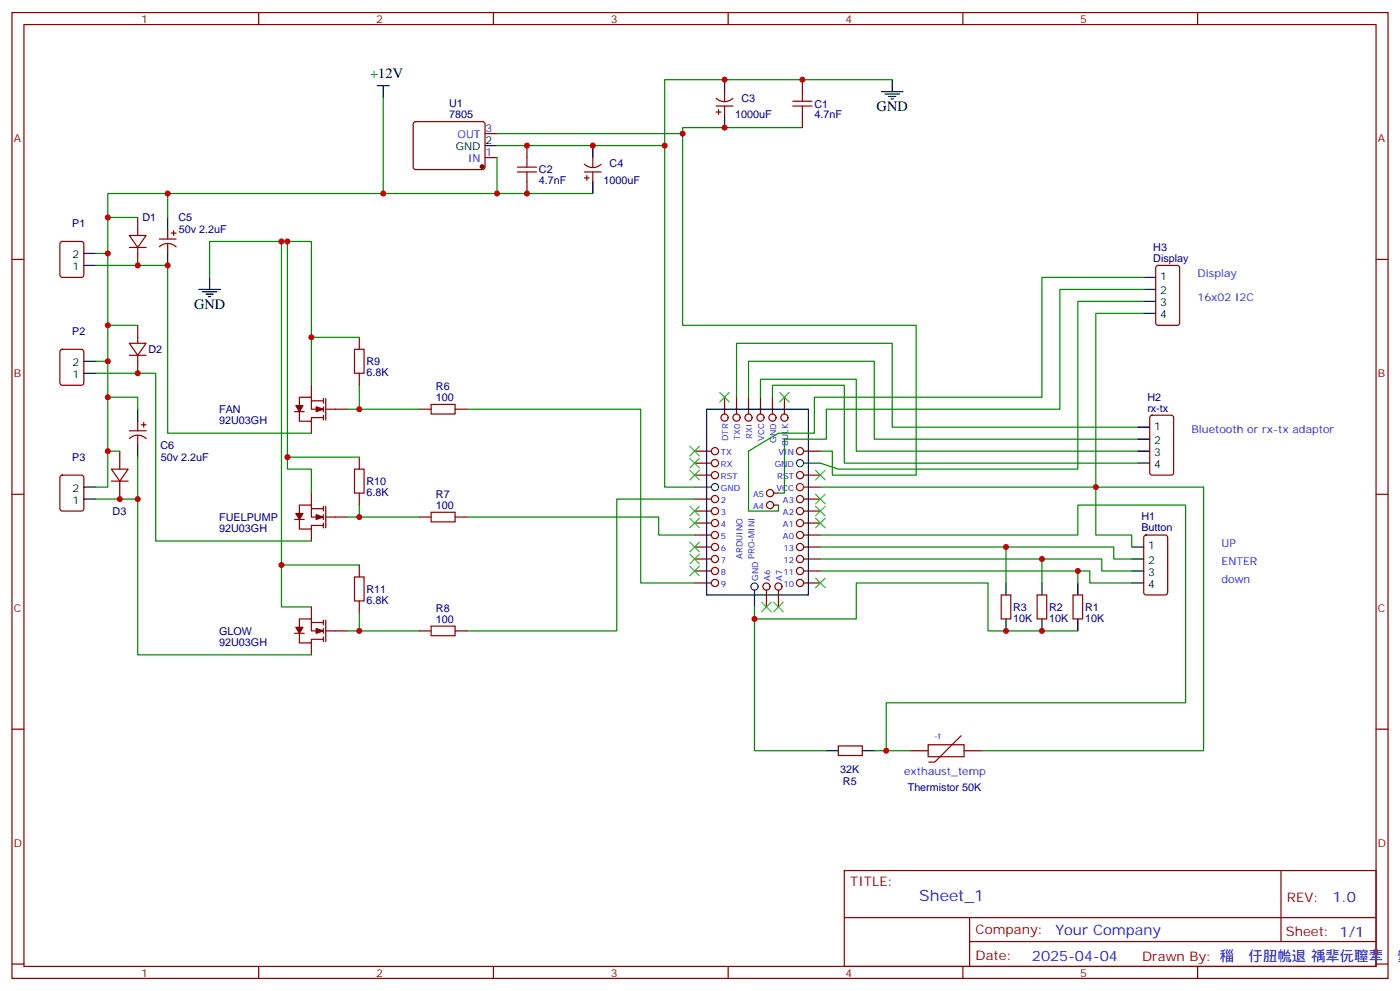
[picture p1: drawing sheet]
<svg xmlns="http://www.w3.org/2000/svg" width="412mm" height="292mm" viewBox="0 0 412 292" stroke-linecap="round" stroke-linejoin="round" font-family="sans-serif">
<g fill="none" stroke="#870000" stroke-width=".35">
<path d="M3.5 3.7h405.4v284.3h-405.4zM7.1 7.2h398.2v277.3h-398.2zM76.2 3.7v3.5M145.3 3.7v3.5M214.5 3.7v3.5M283.6 3.7v3.5M352.8 3.7v3.5M121.9 36l.5-.2 20 .1 .5 .6-.1 13-.6 .4h-20.1l-.4-.7v-12.7zM142.9 39.3h3.5M211 28.9a3.5 3.5 0 0 0 4.9 0M211 31.2h4.9M211 33h1.4"/>
<path d="M211.7 32.3v1.4M213.4 27v2.8M213.4 31.2v2.8M236.4 23.5v3.5M236.4 34v3.6M142.9 46.4h3.5M155.2 42.9v3.5M155.2 53.4v3.6M172.1 48.3a3.5 3.5 0 0 0 5 .1M172.2 50.6h4.9M172.2 52.4h1.4M172.9 51.7v1.4"/>
<path d="M174.6 46.4v2.8M174.6 50.6v2.8M3.5 76.4h3.6M17.9 71.3l.4-.2h5.7l.6 .4 .1 9.5-.5 .6-5.9 .1-.6-.5-.1-9.4zM38.1 69.3h4.9l-2.4 3.5zM38.1 72.8h4.9M40.6 64v5.3M40.6 72.8v5.3M46.9 70.4h5M47 72.7a3.5 3.5 0 0 1 4.9 0M49.4 67.6v2.8M49.4 71.8v2.8"/>
<path d="M50.4 68.6h1.5M51.2 67.9v1.4M340.7 78.3l.4-.2h5.7l.6 .5 .1 16.5-.5 .6-5.9 .1-.6-.5-.1-16.5zM405.3 76.4h3.6M40.6 95.8v5.3M105.8 99.3v3.5M17.9 103l.4-.2h5.7l.6 .5 .1 9.4-.5 .7h-5.9l-.6-.4-.1-9.5zM38.1 101.1h4.9l-2.4 3.5zM38.1 104.6h4.9M40.6 104.6v5.3M91.7 118h3.5M91.7 113.4v3.5"/>
<path d="M95.2 117.3v1.4M95.2 119.8v1.4M96 117.3v6.3M105.8 109.9v3.5M213.4 116.9v5M217 116.9v5M220.5 116.9v5M224 116.9v5M227.5 116.9v5M231.1 116.9v5M32.8 138.1h4.9l-2.4 3.5zM35.3 132.8v5.3"/>
<path d="M38.1 126.8h4.9M38.1 129.1a3.5 3.5 0 0 1 4.9 0M40.6 124v2.8M40.6 128.2v2.9M41.6 125.1h1.4M42.3 124.4v1.4M86.8 121.2h2.8M88.2 121.2v2.8h3.5v-1.1h3.5M88.2 120.5v-3.6h3.5v3.6h3.5M91.7 124v3.5M95.2 122.2v1.4M96 120.5h6.3"/>
<path d="M105.8 134.6v3.5M123.5 120.5h3.5M134.1 120.5h3.5M204.6 132.8h4.9M204.6 136.3h4.9M204.6 139.9h4.9M236.7 132.8h5M236.7 139.9h5M338.9 122.4l.5-.2h5.6l.7 .5v16.5l-.4 .6-5.9 .1-.7-.5v-16.5zM3.5 145.5h3.6M17.9 140.1l.4-.2h5.7l.6 .4 .1 9.5-.5 .6-5.9 .1-.6-.5-.1-9.4zM32.8 141.6h4.9"/>
<path d="M35.3 141.6v5.3M86.8 152.9h2.8M88.2 152.9v2.9h3.5v-1.1h3.5M88.2 152.2v-3.5h3.5v3.5h3.5M91.7 145.2v3.5M91.7 155.8v3.5M91.7 149.8h3.5M95.2 149v1.5M95.2 151.5v1.4M95.2 154v1.4M96 149v6.4M96 152.2h6.3"/>
<path d="M105.8 145.2v3.5M123.5 152.2h3.5M134.1 152.2h3.5M204.6 146.9h4.9M204.6 150.5h4.9M204.6 154h4.9M204.6 157.5h4.9M227.9 148.7h1.4M227.9 145.2h1.4M236.7 146.9h5M236.7 150.5h5M236.7 154h5"/>
<path d="M236.7 157.5h5M337.1 157.7l.5-.2h5.7l.6 .4 .1 16.5-.5 .7-5.9 .1-.6-.5-.1-16.5zM405.3 145.5h3.6M91.7 178.7v3.5M105.8 166.3v3.6M105.8 176.9v3.5M204.6 161h4.9M204.6 164.6h4.9M204.6 168.1h4.9M204.6 171.6h4.9M225.8 173.7v5M229.3 173.7v5"/>
<path d="M236.7 161h5M236.7 164.6h5M236.7 168.1h5M236.7 171.6h5M294.9 175.2h2.8v7h-2.8zM305.5 175.2h2.8v7h-2.8zM316.1 175.2h2.8v7h-2.8zM86.8 186.4h2.8M88.2 186.4v2.9h3.5v-1.1h3.5M88.2 185.7v-3.5h3.5v3.5h3.5M91.7 189.3v3.5M91.7 183.3h3.5"/>
<path d="M95.2 182.6v1.4M95.2 185v1.4M95.2 187.5v1.4M96 182.6v6.3M96 185.7h6.3M123.5 185.7h3.5M134.1 185.7h3.5M3.5 214.7h3.6M246.9 219.6h7.1v2.8h-7.1zM273.4 219.3h10.6v3.5h-10.6zM283.1 216.6l-7.8 7.8h-1.7M405.3 214.7h3.6"/>
<path d="M268.1 221h5.3M284 221h5.3M248.7 256.3h156.6v28.2h-156.6zM377.3 256.3v20.9M248.7 270.1h156.5M285.6 277.2h119.6M285.6 270.1v14.2M3.5 283.8h3.6M76.2 284.5v3.5M145.3 284.5v3.5M214.5 284.5v3.5M283.6 284.5v3.5"/>
<path d="M352.8 284.5v3.5M405.3 283.8h3.6"/>
<circle cx="210.6" cy="132.8" r="1.06"/>
<circle cx="210.6" cy="136.3" r="1.06"/>
<circle cx="210.6" cy="139.9" r="1.06"/>
<circle cx="213.4" cy="122.9" r="1.06"/>
<circle cx="217" cy="122.9" r="1.06"/>
<circle cx="220.5" cy="122.9" r="1.06"/>
<circle cx="224" cy="122.9" r="1.06"/>
<circle cx="227.5" cy="122.9" r="1.06"/>
<circle cx="231.1" cy="122.9" r="1.06"/>
<circle cx="235.7" cy="132.8" r="1.06"/>
<circle cx="235.7" cy="139.9" r="1.06"/>
<circle cx="210.6" cy="157.5" r="1.06"/>
<circle cx="210.6" cy="146.9" r="1.06"/>
<circle cx="210.6" cy="150.5" r="1.06"/>
<circle cx="210.6" cy="154" r="1.06"/>
<circle cx="226.8" cy="148.7" r="1.06"/>
<circle cx="226.8" cy="145.2" r="1.06"/>
<circle cx="235.7" cy="154" r="1.06"/>
<circle cx="235.7" cy="157.5" r="1.06"/>
<circle cx="235.7" cy="146.9" r="1.06"/>
<circle cx="235.7" cy="150.5" r="1.06"/>
<circle cx="210.6" cy="164.6" r="1.06"/>
<circle cx="210.6" cy="171.6" r="1.06"/>
<circle cx="210.6" cy="161" r="1.06"/>
<circle cx="210.6" cy="168.1" r="1.06"/>
<circle cx="225.8" cy="172.7" r="1.06"/>
<circle cx="229.3" cy="172.7" r="1.06"/>
<circle cx="235.7" cy="161" r="1.06"/>
<circle cx="235.7" cy="164.6" r="1.06"/>
<circle cx="235.7" cy="171.6" r="1.06"/>
<circle cx="235.7" cy="168.1" r="1.06"/>
</g>
<g fill="none" stroke="#000" stroke-width=".35">
<path d="M111.1 25.2h3.6M112.9 25.2v3.6M213.4 23.5v3.5M213.4 34v3.6M259.6 27h6.4M260.7 27.7h4.2M261.8 28.4h2.1M262.5 29.1h.7M262.8 23.5v3.5M142.9 42.9h3.5M174.6 42.9v3.5M174.6 53.4v3.6"/>
<path d="M24.7 78.1h3.5M24.7 74.6h3.5M49.4 64v3.6M49.4 74.6v3.5M58.6 85.2h6.3M59.6 85.9h4.3M60.7 86.6h2.1M61.4 87.3h.7M61.7 81.7v3.5M336.9 81.7h3.5M336.9 85.2h3.5M336.9 88.7h3.5"/>
<path d="M336.9 92.3h3.5M24.7 109.9h3.5M24.7 106.4h3.5M40.6 120.5v3.5M40.6 131.1v3.5M208.1 120.5h30v54.7h-30zM335.1 125.8h3.6M335.1 129.3h3.6M335.1 132.8h3.6M335.1 136.3h3.6M24.7 146.9h3.5M24.7 143.4h3.5"/>
<path d="M296.3 171.6v3.6M306.9 171.6v3.6M317.5 171.6v3.6M333.4 161h3.5M333.4 164.6h3.5M333.4 168.1h3.5M333.4 171.6h3.5M296.3 182.2v3.5M306.9 182.2v3.5M317.5 182.2v3.5M243.4 221h3.5M254 221h3.5"/>
</g>
<g fill="none" stroke="#333" stroke-width=".35">
<path d="M236.7 136.3h5M204.6 143.4h4.9M222.2 173.7v5"/>
<circle cx="235.7" cy="136.3" r="1.06"/>
<circle cx="210.6" cy="143.4" r="1.06"/>
<circle cx="222.2" cy="172.7" r="1.06"/>
</g>
<g fill="none" stroke="#f00" stroke-width=".35">
<path d="M236.7 143.4h5"/>
<circle cx="235.7" cy="143.4" r="1.06"/>
</g>
<g fill="none" stroke="#008700" stroke-width=".35">
<path d="M112.9 28.8v28.2h33.5v-10.6M146.4 39.3h54.7v56.5h68.8v44.1h-24.7v-7.1h-3.5M236.4 37.6h-35.3v1.7M262.8 23.5h-67v19.4M49.4 57v7M112.9 57h-81.2v86.4h-3.5M146.4 42.9h49.4v100.5h8.8M146.4 57h28.2M28.2 78.1h21.2v49.4h42.3M28.2 74.6h3.5M31.7 64h8.9M82.9 71.1v107.6h8.8"/>
<path d="M84.7 71.1v67h7v7.1M31.7 95.8h8.9M61.7 81.7v-10.6h30v42.3M91.7 99.3h14.1M336.9 92.3h-14.1v51.1h31.7v77.6h-65.2M336.9 88.7h-19.4v49.4h-70.6l-5.2-1.8M336.9 85.2h-24.7v35.3h-68.8v8.8h-12.3v15.9h-1.8M336.9 81.7h-30v35.2h-67v10.6h-10.6l-8.8 5.3v17.7h8.8v-1.8M28.2 109.9h17.7v49.4h45.8M28.2 106.4h3.5M31.7 116.9h8.9v3.6M105.8 113.4v7.1"/>
<path d="M217 116.9v-15.8h45.8v24.7h72.3M220.5 116.9v-10.5h37v22.9h77.6M224 116.9v-5.2h28.2v21.1h82.9M227.5 116.9v-3.5h21.2v22.9h86.4M31.7 132.8h3.6M40.6 134.6v12.3M84.7 134.6h21.1M102.3 120.5h21.2M137.6 120.5h51.1v51.1h15.9M28.2 146.9h12.4v45.9h51.1M102.3 152.2h21.2M105.8 148.7v3.5"/>
<path d="M137.6 152.2h56.4v5.3h10.6M204.6 146.9h-22.9v38.8h-44.1M241.7 143.4h81.1v14.1h10.6v3.5M241.7 157.5h75.8v-8.8h31.7v58.2h-88.1v14.1M82.9 166.3h22.9M222.2 178.7v3.5h30v-10.6h38.8v14.1h26.5M241.7 161h86.4v3.6h5.3M241.7 164.6h82.9v3.5h8.8M241.7 168.1h79.3v3.5h12.4M296.3 161v10.6M306.9 164.6v7M317.5 168.1v3.5"/>
<path d="M102.3 185.7h21.2M105.8 180.4v5.3M222.2 182.2v38.8h21.2M257.5 221h10.6"/>
</g>
<g fill="none" stroke="#3c3" stroke-width=".35">
<path d="M212 115.5l2.8 2.9M214.8 115.5l-2.8 2.9M229.7 115.5l2.8 2.9M232.5 115.5l-2.8 2.9M203.2 131.4l2.8 2.8M203.2 134.9l2.8 2.9M203.2 138.5l2.8 2.8M206 131.4l-2.8 2.8M206 134.9l-2.8 2.9M206 138.5l-2.8 2.8M240.2 138.5l2.9 2.8M243.1 138.5l-2.9 2.8"/>
<path d="M203.2 152.6l2.8 2.8M203.2 159.6l2.8 2.9M203.2 149l2.8 2.9M206 159.6l-2.8 2.9M206 152.6l-2.8 2.8M206 149l-2.8 2.9M240.2 145.5l2.9 2.8M240.2 149l2.9 2.9M240.2 152.6l2.9 2.8M243.1 145.5l-2.9 2.8M243.1 149l-2.9 2.9M243.1 152.6l-2.9 2.8"/>
<path d="M203.2 166.7l2.8 2.8M203.2 163.2l2.8 2.8M206 166.7l-2.8 2.8M206 163.2l-2.8 2.8M224.4 177.3l2.8 2.8M227.2 177.3l-2.8 2.8M227.9 177.3l2.8 2.8M230.7 177.3l-2.8 2.8M240.2 170.2l2.9 2.8M243.1 170.2l-2.9 2.8"/>
</g>
<g fill="#870000" stroke="#870000" stroke-width=".35">
<path d="M93.1 119.8l2.1 .7-2.1 .7z"/>
<path d="M87.1 119.4h2.2l-1.1 1.8z"/>
<path d="M93.1 151.5l2.1 .7-2.1 .7z"/>
<path d="M87.1 151.2h2.2l-1.1 1.7z"/>
<path d="M93.1 185l2.1 .7-2.1 .7z"/>
<path d="M87.1 184.7h2.2l-1.1 1.7z"/>
<circle cx="142" cy="49" r=".53"/>
</g>
<g fill="none" stroke="#a10000" stroke-width=".35">
<path d="M233.5 31.2h5.7M233.5 29.8h5.7M236.4 27v2.8M236.4 31.2v2.8M152.4 50.6h5.6M152.4 49.2h5.6M155.2 46.4v2.8M155.2 50.6v2.8M104.4 102.8h2.8v7.1h-2.8zM127 119.1h7.1v2.8h-7.1zM104.4 138.1h2.8v7.1h-2.8zM127 150.8h7.1v2.8h-7.1z"/>
<path d="M104.4 169.9h2.8v7h-2.8zM127 184.3h7.1v2.8h-7.1z"/>
</g>
<g fill="#c00">
<circle cx="317.5" cy="168.1" r=".88"/>
<circle cx="306.9" cy="164.6" r=".88"/>
<circle cx="296.3" cy="161" r=".88"/>
<circle cx="306.9" cy="185.7" r=".88"/>
<circle cx="296.3" cy="185.7" r=".88"/>
<circle cx="322.8" cy="143.4" r=".88"/>
<circle cx="222.3" cy="182.2" r=".88"/>
<circle cx="261.1" cy="221" r=".88"/>
<circle cx="195.8" cy="42.9" r=".88"/>
<circle cx="213.4" cy="23.5" r=".88"/>
<circle cx="201.1" cy="39.3" r=".88"/>
<circle cx="213.4" cy="37.6" r=".88"/>
<circle cx="236.4" cy="23.5" r=".88"/>
<circle cx="155.2" cy="42.9" r=".88"/>
<circle cx="174.6" cy="42.9" r=".88"/>
<circle cx="146.4" cy="57" r=".88"/>
<circle cx="155.2" cy="57" r=".88"/>
<circle cx="84.7" cy="71.1" r=".88"/>
<circle cx="82.9" cy="71.1" r=".88"/>
<circle cx="112.9" cy="57" r=".88"/>
<circle cx="31.8" cy="106.4" r=".88"/>
<circle cx="31.8" cy="74.6" r=".88"/>
<circle cx="105.8" cy="120.5" r=".88"/>
<circle cx="91.7" cy="99.3" r=".88"/>
<circle cx="84.7" cy="134.6" r=".88"/>
<circle cx="105.8" cy="152.2" r=".88"/>
<circle cx="82.9" cy="166.3" r=".88"/>
<circle cx="105.8" cy="185.7" r=".88"/>
<circle cx="40.6" cy="78.1" r=".88"/>
<circle cx="40.6" cy="109.9" r=".88"/>
<circle cx="31.8" cy="132.8" r=".88"/>
<circle cx="31.8" cy="95.8" r=".88"/>
<circle cx="31.8" cy="64" r=".88"/>
<circle cx="35.3" cy="146.9" r=".88"/>
<circle cx="40.6" cy="146.9" r=".88"/>
<circle cx="31.8" cy="116.9" r=".88"/>
<circle cx="49.4" cy="78.1" r=".88"/>
<circle cx="49.4" cy="57" r=".88"/>
</g>
<text font-size="4.6" fill="#00f" x="270.8" y="265.3">Sheet_1</text>
<g font-size="4.2">
<text x="109.1" y="23.1">+12V</text>
<text x="258.2" y="32.6">GND</text>
<text x="57.1" y="90.8">GND</text>
</g>
<g font-size="4.2" fill="#00f">
<text x="392.5" y="265.6">1.0</text>
<text x="310.9" y="275.1">Your Company</text>
<text x="304" y="282.9">2025-04-04</text>
</g>
<g font-size="3.9" fill="#800">
<text x="250.5" y="260.9">TITLE:</text>
<text x="379.1" y="265.6">REV:</text>
<text x="287.4" y="275.1">Company:</text>
<text x="378.7" y="275.7">Sheet: 1/1</text>
<text x="287.4" y="282.8">Date:</text>
<text x="336.4" y="282.8">Drawn By: 䅔㉃㐵䏔㡃退 䄔㹃㐾䏄㹃됾䌠</text>
</g>
<g font-size="3.2" fill="#800">
<text x="41.6" y="6.7">1</text>
<text x="110.8" y="6.7">2</text>
<text x="179.9" y="6.7">3</text>
<text x="249.1" y="6.7">4</text>
<text x="318.2" y="6.7">5</text>
<text x="4.1" y="41.8">A</text>
<text x="405.9" y="41.8">A</text>
<text x="4.1" y="110.9">B</text>
<text x="405.9" y="110.9">B</text>
<text x="4.1" y="180.1">C</text>
<text x="405.9" y="180.1">C</text>
<text x="4.1" y="249.2">D</text>
<text x="405.9" y="249.2">D</text>
<text x="41.6" y="287.5">1</text>
<text x="110.8" y="287.5">2</text>
<text x="179.9" y="287.5">3</text>
<text x="249.1" y="287.5">4</text>
<text x="318.2" y="287.5">5</text>
</g>
<g font-size="3.2" fill="#000080">
<text x="218.4" y="29.9">C3</text>
<text x="132.3" y="34.7">7805</text>
<text x="132.3" y="31.6">U1</text>
<text x="216.6" y="34.8">1000uF</text>
<text x="239.9" y="34.9">4.7nF</text>
<text x="239.9" y="31.6">C1</text>
<text x="158.7" y="51.1">C2</text>
<text x="179.6" y="49.3">C4</text>
<text x="158.7" y="54.3">4.7nF</text>
<text x="177.8" y="54.2">1000uF</text>
<text x="42" y="65.2">D1</text>
<text x="52.6" y="65.2">C5</text>
<text x="21.3" y="66.8">P1</text>
<text x="52.7" y="68.7">50v 2.2uF</text>
<text x="339.7" y="77.1">Display</text>
<text x="339.7" y="73.9">H3</text>
<text x="21.3" y="98.6">P2</text>
<text x="43.7" y="104">D2</text>
<text x="107.9" y="107.5">R9</text>
<text x="107.9" y="110.7">6.8K</text>
<text x="128.4" y="118">100</text>
<text x="128.4" y="114.8">R6</text>
<text x="338" y="118">H2</text>
<text x="64.6" y="124.8">92U03GH</text>
<text x="64.6" y="121.6">FAN</text>
<text x="338" y="121.2">rx-tx</text>
<text x="21.3" y="135.6">P3</text>
<text x="47.3" y="132.2">C6</text>
<text x="47.4" y="135.7">50v 2.2uF</text>
<text x="107.9" y="142.8">R10</text>
<text x="107.9" y="145.9">6.8K</text>
<text x="128.4" y="149.8">100</text>
<text x="128.4" y="146.5">R7</text>
<text x="33.2" y="151.6">D3</text>
<text x="64.6" y="153.4">FUELPUMP</text>
<text x="336.2" y="153.2">H1</text>
<text x="64.6" y="156.6">92U03GH</text>
<text x="336.2" y="156.5">Button</text>
<text x="107.9" y="177.7">6.8K</text>
<text x="107.9" y="174.6">R11</text>
<text x="298.4" y="179.9">R3</text>
<text x="309" y="179.9">R2</text>
<text x="319.6" y="179.9">R1</text>
<text x="128.4" y="183.3">100</text>
<text x="128.4" y="180">R8</text>
<text x="298.4" y="183">10K</text>
<text x="309" y="183">10K</text>
<text x="319.6" y="183">10K</text>
<text x="64.6" y="190.1">92U03GH</text>
<text x="64.6" y="186.9">GLOW</text>
<text x="247.5" y="227.5">32K</text>
<text x="248.3" y="231">R5</text>
<text x="267.4" y="232.7">Thermistor 50K</text>
</g>
<g font-size="3.2" fill="#00f">
<text x="134.8" y="40.7">OUT</text>
<text x="143.1" y="39">3</text>
<text x="137.9" y="47.8">IN</text>
<text x="143.1" y="46">1</text>
<text x="352.8" y="81.7">Display</text>
<text x="352.8" y="88.7">16x02 I2C</text>
<text x="351" y="127.5">Bluetooth or rx-tx adaptor</text>
<text x="359.8" y="161">UP</text>
<text x="359.8" y="166.3">ENTER</text>
<text x="359.8" y="171.6">down</text>
<text x="266.3" y="228.1">exthaust_temp</text>
</g>
<g font-size="3.2">
<text x="134.3" y="44.3">GND</text>
<text x="143.1" y="42.5">2</text>
<text x="21.4" y="76">2</text>
<text x="21.4" y="79.6">1</text>
<text x="341.7" y="82.4">1</text>
<text x="341.7" y="86.6">2</text>
<text x="341.7" y="90.1">3</text>
<text x="341.7" y="93.7">4</text>
<text x="21.4" y="107.8">2</text>
<text x="21.4" y="111.3">1</text>
<text x="340" y="126.5">1</text>
<text x="340" y="130.7">2</text>
<text x="340" y="134.2">3</text>
<text x="340" y="137.8">4</text>
<text x="21.4" y="148.3">1</text>
<text x="21.4" y="144.8">2</text>
<text x="338.2" y="161.7">1</text>
<text x="338.2" y="166">2</text>
<text x="338.2" y="169.5">3</text>
<text x="338.2" y="173">4</text>
</g>
<g font-size="2.5" fill="#00f">
<text x="214.5" y="129.8" transform="rotate(-90 214.5 129.8)">DTR</text>
<text x="218" y="129.5" transform="rotate(-90 218 129.5)">TX0</text>
<text x="221.5" y="129.2" transform="rotate(-90 221.5 129.2)">RXI</text>
<text x="225.1" y="129.8" transform="rotate(-90 225.1 129.8)">VCC</text>
<text x="228.6" y="130.4" transform="rotate(-90 228.6 130.4)">GND</text>
<text x="232.1" y="131.3" transform="rotate(-90 232.1 131.3)">BULK</text>
<text x="212.4" y="133.9">TX</text>
<text x="212.4" y="137.4">RX</text>
<text x="228.2" y="137.4">GND</text>
<text x="229.3" y="133.9">VIN</text>
<text x="212.4" y="140.9">RST</text>
<text x="229" y="140.9">RST</text>
<text x="212.4" y="144.5">GND</text>
<text x="212.4" y="148">2</text>
<text x="221.8" y="149.8">A4</text>
<text x="221.8" y="146.2">A5</text>
<text x="228.8" y="144.5">VCC</text>
<text x="230.6" y="148">A3</text>
<text x="212.4" y="151.5">3</text>
<text x="212.4" y="155">4</text>
<text x="230.6" y="151.5">A2</text>
<text x="230.6" y="155">A1</text>
<text x="212.4" y="158.6">5</text>
<text x="230.6" y="158.6">A0</text>
<text x="212.4" y="162.1">6</text>
<text x="212.4" y="165.6">7</text>
<text x="218.7" y="164.6" transform="rotate(-90 218.7 164.6)">ARDUINO</text>
<text x="222.2" y="164.6" transform="rotate(-90 222.2 164.6)">PRO-MINI</text>
<text x="230.8" y="162.1">13</text>
<text x="230.8" y="165.6">12</text>
<text x="212.4" y="169.2">8</text>
<text x="212.4" y="172.7">9</text>
<text x="223.3" y="170.9" transform="rotate(-90 223.3 170.9)">GND</text>
<text x="226.8" y="170.9" transform="rotate(-90 226.8 170.9)">A6</text>
<text x="230.4" y="170.9" transform="rotate(-90 230.4 170.9)">A7</text>
<text x="230.8" y="169.2">11</text>
<text x="230.8" y="172.7">10</text>
<text x="275.2" y="217.5">-t</text>
</g>
</svg>
